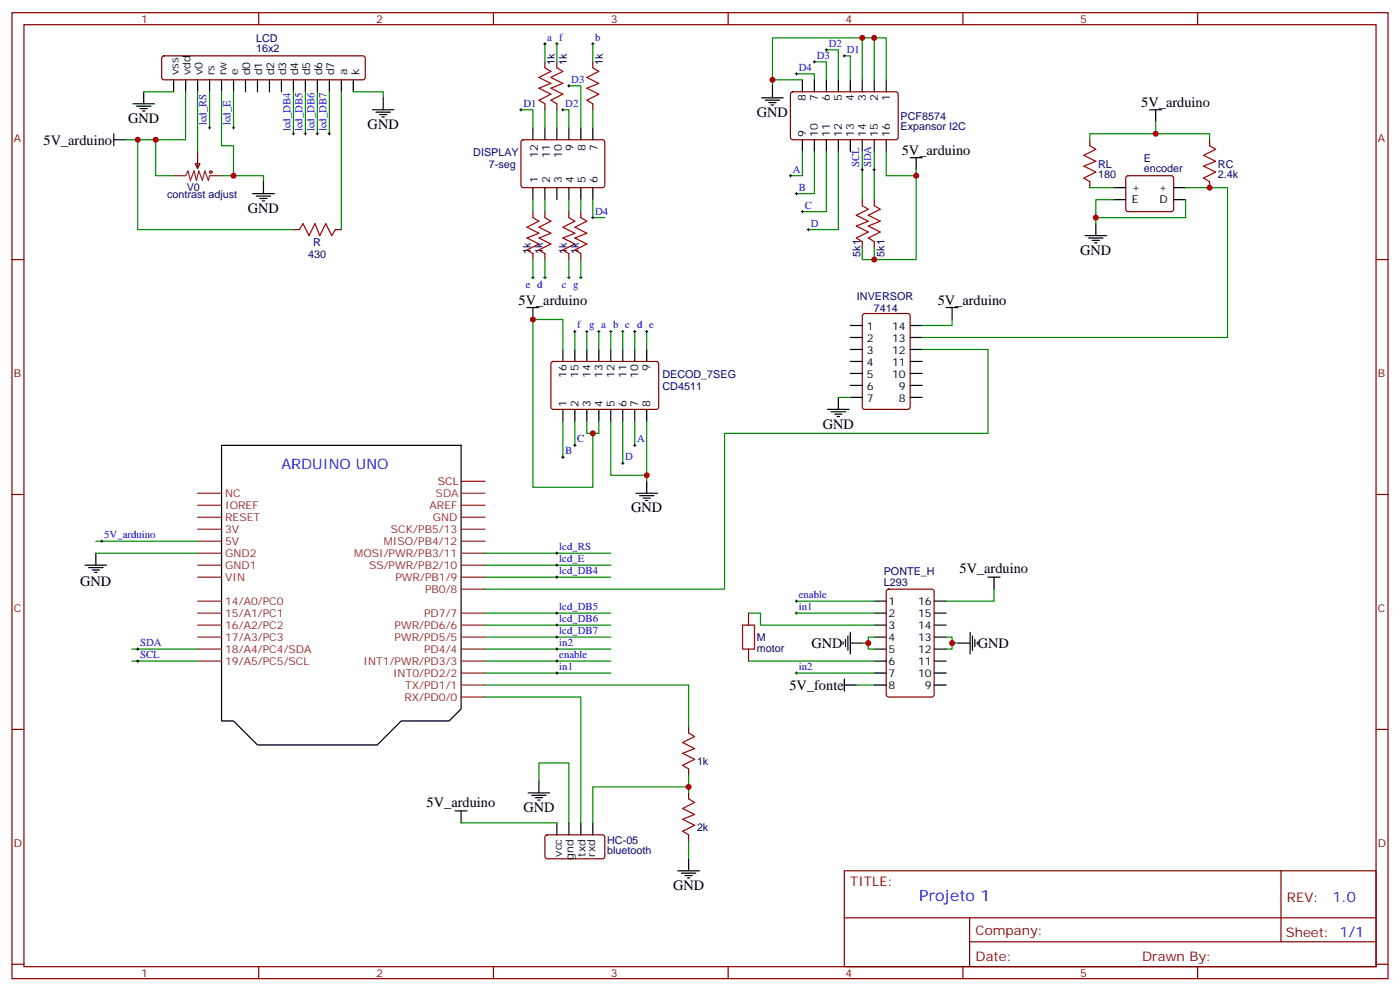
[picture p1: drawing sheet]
<svg xmlns="http://www.w3.org/2000/svg" width="412mm" height="292mm" viewBox="0 0 412 292" stroke-linecap="round" stroke-linejoin="round" font-family="sans-serif">
<g fill="none" stroke="#870000" stroke-width=".35">
<path d="M3.5 3.7h405.4v284.4h-405.4zM7.1 7.3h398.2v277.3h-398.2zM47.9 16.6l.4-.2h58.6l.5 .2 .2 .5v5.7l-.2 .5-.5 .2h-58.6l-.5-.2-.2-.5v-5.7zM76.2 3.7v3.6M145.3 3.7v3.6M160.5 18.2v1.8M164 18.2v1.8M174.6 18.2v1.8M214.5 3.7v3.6M283.6 3.7v3.6M352.8 3.7v3.6M160.5 30.6v1.7"/>
<path d="M164 30.6v1.7M174.6 30.6v1.7M233.1 27.2l.4-.2 30.7 .1 .4 .6-.1 13-.6 .4h-30.6l-.5-.7v-12.7zM57.5 48.2h1.4l-.7 1.4zM58.2 44.7v4.9M153.7 41.3l.5-.2 23.5 .1 .5 .6-.1 13-.7 .4h-23.5l-.4-.7v-12.7zM254 58.8v1.7M257.5 58.8v1.7M321 41.1v1.8M321 53.5v1.7M331.8 51.9l.5-.2h12.7l.5 .2 .2 .5v9.5l-.7 .4-13-.1-.4-.6v-9.2zM356.3 41.1v1.8"/>
<path d="M356.3 53.5v1.7M3.5 76.4h3.6M86.4 67.6h1.8M98.8 67.6h1.7M157 62.3v1.8M157 74.6v1.8M160.5 62.3v1.8M160.5 74.6v1.8M167.6 62.3v1.8M167.6 74.6v1.8M171.1 62.3v1.8M171.1 74.6v1.8"/>
<path d="M254 71.1v1.8M257.5 71.1v1.8M405.3 76.4h3.6M254.2 92.5l.5-.2h12.7l.7 .4v27.1l-.5 .7h-12.9l-.6-.5-.1-27zM162.5 106.6l.5-.2 30.6 .1 .4 .6v13l-.7 .4-30.6-.1-.4-.6v-12.7zM3.5 145.6h3.6M405.3 145.6h3.6M261.3 173.6l.5-.2h12.7l.6 .5 .1 30.6-.5 .6-12.9 .1-.7-.5v-30.6zM220.5 180.5v3.5M220.5 191.1v3.5M3.5 214.7h3.6M202.8 214v1.8"/>
<path d="M405.3 214.7h3.6M202.8 226.3v1.8M202.8 233.4v1.8M160.7 246l.5-.3 16.5 .1 .5 .7-.1 5.9-.7 .4-16.5-.1-.4-.6v-5.6zM202.8 245.7v1.8M248.7 256.3h156.6v28.3h-156.6zM377.3 256.4v20.8M248.7 270.2h156.5M285.6 277.2h119.6M285.6 270.2v14.1M3.5 283.8h3.6M76.2 284.6v3.5"/>
<path d="M145.3 284.6v3.5M214.5 284.6v3.5M283.6 284.6v3.5M352.8 284.6v3.5M405.3 283.8h3.6"/>
</g>
<g fill="none" stroke="#8c2424" stroke-width=".35">
<path d="M51.2 51.7h3.5l.7-1.4 .7 2.8 1-2.8 .8 2.8 .7-2.8 1 2.8 .7-2.8 1.1 2.8 .3-1.4h3.6M58.2 145.2h7.1M58.2 148.7h7.1M58.2 152.3h7.1M58.2 155.8h7.1M58.2 159.3h7.1M135.8 148.7h7.1M135.8 152.3h7.1M135.8 155.8h7.1M135.8 159.3h7.1M58.2 162.8h7.1M58.2 166.4h7.1"/>
<path d="M58.2 169.9h7.1M58.2 177h7.1M135.8 162.8h7.1M135.8 166.4h7.1M135.8 169.9h7.1M135.8 173.4h7.1M58.2 180.5h7.1M58.2 184h7.1M58.2 187.5h7.1M58.2 191.1h7.1M58.2 194.6h7.1M135.8 180.5h7.1"/>
<path d="M135.8 184h7.1M135.8 187.5h7.1M135.8 191.1h7.1M135.8 194.6h7.1M135.8 198.1h7.1M135.8 201.6h7.1M135.8 205.2h7.1"/>
</g>
<g fill="none" stroke="#000" stroke-width=".35">
<path d="M33.5 39.4v3.5M39.2 30.6h6.3M40.2 31.3h4.2M41.3 32h2.1M42 32.7h.7M42.3 27v3.6M51.2 23.5v3.5M54.7 23.5v3.5M58.2 23.5v3.5M61.7 23.5v3.5M65.3 23.5v3.5M68.8 23.5v3.5"/>
<path d="M72.3 23.5v3.5M75.8 23.5v3.5M79.4 23.5v3.5M82.9 23.5v3.5M86.4 23.5v3.5M90 23.5v3.5M93.5 23.5v3.5M97 23.5v3.5M100.5 23.5v3.5M104.1 23.5v3.5M109.7 32.3h6.4M110.8 33h4.2"/>
<path d="M111.8 33.7h2.1M112.5 34.4h.7M112.9 28.8v3.5M157 37.6v3.5M160.5 37.6v3.5M164 37.6v3.5M167.6 37.6v3.5M171.1 37.6v3.5M174.6 37.6v3.5M224.4 28.8h6.3M225.4 29.5h4.3M226.5 30.2h2.1"/>
<path d="M227.2 30.9h.7M227.5 25.3v3.5M236.4 23.5v3.5M239.9 23.5v3.5M243.4 23.5v3.5M246.9 23.5v3.5M250.5 23.5v3.5M254 23.5v3.5M257.5 23.5v3.5M261.1 23.5v3.5M338.7 32.3h3.5M340.4 32.3v3.5"/>
<path d="M33.5 41.1h3.5M74.4 57h6.4M75.5 57.7h4.2M76.6 58.4h2.1M77.3 59.1h.7M77.6 53.5v3.5M157 55.2v3.6M160.5 55.2v3.6M164 55.2v3.6M167.6 55.2v3.6M171.1 55.2v3.6M174.6 55.2v3.6"/>
<path d="M236.4 41.1v3.6M239.9 41.1v3.6M243.4 41.1v3.6M246.9 41.1v3.6M250.5 41.1v3.6M254 41.1v3.6M257.5 41.1v3.6M261.1 41.1v3.6M268.1 46.4h3.5M269.9 46.4v3.6M328.1 55.2h3.5M328.1 58.8h3.5"/>
<path d="M345.7 55.2h3.5M345.7 58.8h3.5M319.6 69.4h6.4M320.7 70.1h4.2M321.7 70.8h2.1M322.4 71.5h.7M322.8 65.8v3.6M155.2 90.5h3.5M157 90.5v3.6M250.5 95.8h3.5M250.5 99.3h3.5M268.1 95.8h3.5"/>
<path d="M268.1 99.3h3.5M278.7 90.5h3.5M280.5 90.5v3.6M165.8 102.9v3.5M169.3 102.9v3.5M172.9 102.9v3.5M176.4 102.9v3.5M179.9 102.9v3.5M183.4 102.9v3.5M187 102.9v3.5M190.5 102.9v3.5M246.9 117v3.5"/>
<path d="M250.5 117h3.5M250.5 113.5h3.5M250.5 102.9h3.5M250.5 109.9h3.5M250.5 106.4h3.5M268.1 117h3.5M268.1 113.5h3.5M268.1 102.9h3.5M268.1 109.9h3.5M268.1 106.4h3.5M65.3 131.1h70.5v77.6l-3.5 3.5h-14.1l-7.1 7.1h-35.3l-7-7.1h-3.5zM165.8 120.5v3.5"/>
<path d="M169.3 120.5v3.5M172.9 120.5v3.5M176.4 120.5v3.5M179.9 120.5v3.5M183.4 120.5v3.5M187 120.5v3.5M190.5 120.5v3.5M243.8 120.5h6.3M244.8 121.2h4.3M245.9 121.9h2.1M246.6 122.6h.7M187.3 145.2h6.4"/>
<path d="M188.4 145.9h4.2M189.4 146.6h2.2M190.1 147.3h.8M190.5 141.7v3.5M25 166.4h6.4M26.1 167.1h4.2M27.2 167.8h2.1M27.9 168.5h.7M28.2 162.8v3.6M257.5 177h3.6M275.2 177h3.5M291 169.9h3.6"/>
<path d="M292.8 169.9v3.5M248.4 188.9v.8M248.7 199.9v3.5M249.1 188.2v2.2M249.8 187.2v4.2M250.5 189.3h3.5M250.5 186.1v6.4M257.5 180.5h3.6M257.5 184h3.6M257.5 187.5h3.6M257.5 191.1h3.6M257.5 194.6h3.6"/>
<path d="M257.5 198.1h3.6M275.2 180.5h3.5M275.2 184h3.5M275.2 187.5h3.5M275.2 191.1h3.5M275.2 194.6h3.5M275.2 198.1h3.5M282.2 189.3h3.6M285.8 186.1v6.4M286.5 187.2v4.2M287.2 188.2v2.2M287.9 188.9v.8"/>
<path d="M248.7 201.6h3.5M257.5 201.6h3.6M275.2 201.6h3.5M134.1 238.7h3.5M135.8 238.7v3.5M155.6 233.4h6.3M156.6 234.1h4.3M157.7 234.8h2.1M158.4 235.5h.7M158.7 229.9v3.5M164 242.2v3.5M167.6 242.2v3.5"/>
<path d="M171.1 242.2v3.5M174.6 242.2v3.5M199.7 256.3h6.3M200.7 257h4.3M201.8 257.7h2.1M202.5 258.4h.7M202.8 252.8v3.5"/>
</g>
<path d="M135.8 141.7h7.1" fill="none" stroke="#900" stroke-width=".35"/>
<path d="M135.8 145.2h7.1" fill="none" stroke="#933" stroke-width=".35"/>
<g fill="none" stroke="#008700" stroke-width=".35">
<path d="M160.5 12.9v5.3M164 12.9v5.3M174.6 12.9v5.3M239.9 18.2h3.5v5.3M243.4 14.7h3.5v8.8M248.7 16.4h1.8v7.1M254 11.1v12.4M257.5 11.1v12.4M42.3 27h8.9M54.7 27v14.1h-17.7M58.2 27v17.7M61.7 27v10.6"/>
<path d="M65.3 27v15.9h3.5v8.8M68.8 27v10.6M86.4 27v12.4M90 27v12.4M93.5 27v12.4M97 27v12.4M100.5 27v40.6M104.1 27h8.8v1.8M153.5 32.3h3.5v5.3M160.5 32.3v5.3M164 32.3v5.3M165.8 32.3h1.8v5.3"/>
<path d="M167.6 25.3h3.5v12.3M174.6 32.3v5.3M227.5 23.5v-12.4h33.6v12.4M234.6 21.7h5.3v1.8M236.4 23.5h-8.9v1.8M340.4 35.8v3.6h-19.4v1.7M340.4 39.4h15.9v1.7M40.6 41.1v26.5h45.8M45.9 41.1v10.6h5.3M65.3 51.7h12.3v1.8M157 58.8v3.5M160.5 58.8v3.5"/>
<path d="M167.6 58.8v3.5M171.1 58.8v3.5M174.6 58.8v5.3h3.6M236.4 44.7v7h-3.6M239.9 44.7v12.3h-5.3M243.4 44.7v17.6h-7M246.9 44.7v22.9h-8.8M254 44.7v14.1M257.5 44.7v14.1M261.1 44.7v7h8.8v-1.7M269.9 51.7v24.7h-12.4v-3.5M321 55.2h7.1"/>
<path d="M328.1 58.8h-5.3v7M349.2 55.2h12.4v44.1h-90M349.2 58.8v5.3h-26.4M157 76.4v5.3M160.5 76.4v5.3M167.6 76.4v5.3M171.1 76.4v5.3M254 72.9v3.5h3.5M169.3 97.6v5.3M172.9 97.6v5.3M176.4 97.6v5.3M179.9 97.6v5.3"/>
<path d="M183.4 97.6v5.3M187 97.6v5.3M190.5 97.6v5.3M280.5 94.1v1.7h-8.9M165.8 102.9v-8.8h-8.8v49.3h17.6v-15.8M246.9 117h3.6M271.6 102.9h19.4v24.7h-77.6v45.8h-70.5M165.8 124v10.6M169.3 124v7.1M172.9 124v3.6h3.5v-3.6M179.9 124v15.9h10.6M183.4 124v12.4"/>
<path d="M187 124v7.1M190.5 124v17.7M28.2 159.3h30M28.2 162.8h30M142.9 162.8h37M142.9 166.4h37M142.9 169.9h37M234.6 177h22.9M292.8 173.4v3.6h-14.1M38.8 194.6h19.4M38.8 191.1h19.4M142.9 180.5h37"/>
<path d="M142.9 194.6h37M142.9 198.1h37M142.9 191.1h37M142.9 184h37M142.9 187.5h37M220.5 180.5h3.5v3.5h33.5M220.5 194.6h37M234.6 198.1h22.9M234.6 180.5h22.9M254 189.3h1.8M257.5 187.5h-1.7v3.6h1.7M278.7 187.5h1.8v1.8h1.7"/>
<path d="M280.5 189.3v1.8h-1.8M142.9 201.6h59.9v12.4M142.9 205.2h28.2v37M252.2 201.6h5.3M158.7 229.9v-5.3h8.9v17.6M202.8 231.6h-28.2v10.6M202.8 228.1v5.3M135.8 242.2h28.2M202.8 247.5v5.3"/>
</g>
<g fill="none" stroke="#a10000" stroke-width=".35">
<path d="M160.5 20l1.8 1-3.6 1.8 3.6 1.8-3.6 1.4 3.6 1.7-3.6 1.8 1.8 1.1M164 20l1.8 1-3.5 1.8 3.5 1.8-3.5 1.4 3.5 1.7-3.5 1.8 1.7 1.1M174.6 20l1.8 1-3.5 1.8 3.5 1.8-3.5 1.4 3.5 1.7-3.5 1.8 1.7 1.1M321 42.9l1.8 1.1-3.5 1.7 3.5 1.8-3.5 1.4 3.5 1.8-3.5 1.7 1.7 1.1M356.3 42.9l1.8 1.1-3.6 1.7 3.6 1.8-3.6 1.4 3.6 1.8-3.6 1.7 1.8 1.1M88.2 67.6l1.1-1.8 1.7 3.6 1.8-3.6 1.4 3.6 1.8-3.6 1.7 3.6 1.1-1.8M157 64.1l1.7 1-3.5 1.8 3.5 1.8-3.5 1.4 3.5 1.7-3.5 1.8 1.8 1M160.5 64.1l1.8 1-3.6 1.8 3.6 1.8-3.6 1.4 3.6 1.7-3.6 1.8 1.8 1M167.6 64.1l1.7 1-3.5 1.8 3.5 1.8-3.5 1.4 3.5 1.7-3.5 1.8 1.8 1M171.1 64.1l1.8 1-3.6 1.8 3.6 1.8-3.6 1.4 3.6 1.7-3.6 1.8 1.8 1M254 60.5l1.8 1.1-3.6 1.8 3.6 1.7-3.6 1.4 3.6 1.8-3.6 1.8 1.8 1M257.5 60.5l1.8 1.1-3.5 1.8 3.5 1.7-3.5 1.4 3.5 1.8-3.5 1.8 1.7 1"/>
<path d="M218.7 184h3.5v7.1h-3.5zM202.8 215.8l1.8 1-3.5 1.8 3.5 1.7-3.5 1.5 3.5 1.7-3.5 1.8 1.7 1M202.8 235.2l1.8 1-3.5 1.8 3.5 1.7-3.5 1.5 3.5 1.7-3.5 1.8 1.7 1"/>
<circle cx="62.1" cy="50.7" r=".35"/>
</g>
<g fill="none" stroke="#000" stroke-width=".29">
<path d="M160.2 12.9h.7M160.5 12.6v.7M163.7 12.9h.7M164 12.6v.7M174.3 12.9h.7M174.6 12.6v.7M239.5 18.2h.7M239.9 17.9v.7M243.1 14.7h.7M243.4 14.3v.7M248.4 16.4h.7M248.7 16.1v.7"/>
<path d="M61.4 37.6h.7M61.7 37.3v.7M68.4 37.6h.7M68.8 37.3v.7M86.1 39.4h.7M86.4 39v.7M89.6 39.4h.7M90 39v.7M93.1 39.4h.7M93.5 39v.7M96.7 39.4h.7M97 39v.7"/>
<path d="M153.1 32.3h.7M153.5 32v.7M165.5 32.3h.7M165.8 32v.7M167.2 25.3h.7M167.6 24.9v.7M234.2 21.7h.7M234.6 21.4v.7M232.5 51.7h.7M232.8 51.4v.7M234.2 57h.7M234.6 56.7v.7"/>
<path d="M253.6 50h.8M254 49.6v.7M257.2 50h.7M257.5 49.6v.7M174.3 64.1h.7M174.6 63.7v.7M236 62.3h.7M236.4 61.9v.8M237.8 67.6h.7M238.1 67.2v.7M156.6 81.7h.7M157 81.4v.7"/>
<path d="M160.2 81.7h.7M160.5 81.4v.7M167.2 81.7h.7M167.6 81.4v.7M169 97.6h.7M169.3 97.2v.7M170.7 81.7h.7M171.1 81.4v.7M172.5 97.6h.7M172.9 97.2v.7M176 97.6h.7M176.4 97.2v.7"/>
<path d="M179.6 97.6h.7M179.9 97.2v.7M183.1 97.6h.7M183.4 97.2v.7M186.6 97.6h.7M187 97.2v.7M190.1 97.6h.8M190.5 97.2v.7M165.5 134.6h.7M165.8 134.3v.7M169 131.1h.7M169.3 130.7v.7"/>
<path d="M183.1 136.4h.7M183.4 136v.7M186.6 131.1h.7M187 130.7v.7M29.6 159.3h.7M30 159v.7M163.7 162.8h.7M163.7 166.4h.7M163.7 169.9h.7M164 162.5v.7M164 166v.7M164 169.5v.8"/>
<path d="M234.2 177h.7M234.6 176.6v.7M40.2 191.1h.7M40.2 194.6h.7M40.6 190.7v.7M40.6 194.2v.7M163.7 191.1h.7M163.7 194.6h.7M163.7 198.1h.7M163.7 180.5h.7M163.7 184h.7M163.7 187.5h.7"/>
<path d="M164 180.1v.7M164 183.7v.7M164 187.2v.7M164 190.7v.7M164 194.2v.7M164 197.8v.7M234.2 198.1h.7M234.2 180.5h.7M234.6 180.1v.7M234.6 197.8v.7"/>
</g>
<g fill="#c00">
<circle cx="255.8" cy="189.3" r=".88"/>
<circle cx="280.5" cy="189.3" r=".88"/>
<circle cx="68.8" cy="51.7" r=".88"/>
<circle cx="45.9" cy="41.1" r=".88"/>
<circle cx="40.6" cy="41.1" r=".88"/>
<circle cx="356.3" cy="55.2" r=".88"/>
<circle cx="340.4" cy="39.4" r=".88"/>
<circle cx="322.8" cy="64.1" r=".88"/>
<circle cx="269.9" cy="51.7" r=".88"/>
<circle cx="257.5" cy="76.4" r=".88"/>
<circle cx="227.5" cy="23.5" r=".88"/>
<circle cx="257.5" cy="11.1" r=".88"/>
<circle cx="254" cy="11.1" r=".88"/>
<circle cx="157" cy="94.1" r=".88"/>
<circle cx="174.6" cy="127.6" r=".88"/>
<circle cx="190.5" cy="139.9" r=".88"/>
<circle cx="202.8" cy="231.6" r=".88"/>
</g>
<text font-size="4.6" fill="#00f" x="270.8" y="265.4">Projeto 1</text>
<g font-size="4.2">
<text x="223" y="34.4">GND</text>
<text x="336.2" y="31.6">5V_arduino</text>
<text x="37.7" y="36.2">GND</text>
<text x="108.3" y="38">GND</text>
<text x="12.8" y="42.6">5V_arduino</text>
<text x="265.6" y="45.7">5V_arduino</text>
<text x="73" y="62.7">GND</text>
<text x="318.2" y="75">GND</text>
<text x="152.8" y="89.8">5V_arduino</text>
<text x="276.2" y="89.8">5V_arduino</text>
<text x="242.4" y="126.2">GND</text>
<text x="185.9" y="150.8">GND</text>
<text x="23.6" y="172.5">GND</text>
<text x="282.6" y="168.7">5V_arduino</text>
<text x="239" y="190.7">GND</text>
<text x="288" y="190.7">GND</text>
<text x="232.6" y="203.1">5V_fonte</text>
<text x="125.7" y="237.5">5V_arduino</text>
<text x="154.2" y="239">GND</text>
<text x="198.3" y="262">GND</text>
</g>
<g font-size="4.2" fill="#00f">
<text x="82.9" y="138.1">ARDUINO UNO</text>
<text x="392.5" y="265.6">1.0</text>
</g>
<g font-size="3.9" fill="#800">
<text x="250.5" y="260.9">TITLE:</text>
<text x="379.1" y="265.6">REV:</text>
<text x="287.4" y="275.1">Company:</text>
<text x="378.7" y="275.7">Sheet: 1/1</text>
<text x="287.4" y="282.8">Date:</text>
<text x="336.4" y="282.9">Drawn By:</text>
</g>
<g font-size="3.2" fill="#800">
<text x="41.6" y="6.7">1</text>
<text x="110.8" y="6.7">2</text>
<text x="179.9" y="6.7">3</text>
<text x="249.1" y="6.7">4</text>
<text x="318.2" y="6.7">5</text>
<text x="4.1" y="41.8">A</text>
<text x="405.9" y="41.8">A</text>
<text x="4.1" y="111">B</text>
<text x="405.9" y="111">B</text>
<text x="4.1" y="180.1">C</text>
<text x="405.9" y="180.1">C</text>
<text x="4.1" y="249.3">D</text>
<text x="405.9" y="249.3">D</text>
<text x="41.6" y="287.5">1</text>
<text x="110.8" y="287.5">2</text>
<text x="179.9" y="287.5">3</text>
<text x="249.1" y="287.5">4</text>
<text x="318.2" y="287.5">5</text>
</g>
<g font-size="3.2" fill="#000080">
<text x="75.4" y="15.4">16x2</text>
<text x="75.4" y="12.3">LCD</text>
<text x="163.5" y="19.2" transform="rotate(-90 163.5 19.2)">1k</text>
<text x="167" y="19.2" transform="rotate(-90 167 19.2)">1k</text>
<text x="177.6" y="19.2" transform="rotate(-90 177.6 19.2)">1k</text>
<text x="265.3" y="35.3">PCF8574</text>
<text x="265.3" y="38.4">Expansor I2C</text>
<text x="139.4" y="45.9">DISPLAY</text>
<text x="336.9" y="47.6">E</text>
<text x="144" y="49.5">7-seg</text>
<text x="323.5" y="52.5">180</text>
<text x="323.5" y="49.4">RL</text>
<text x="336.9" y="50.7">encoder</text>
<text x="358.8" y="52.5">2.4k</text>
<text x="358.8" y="49.4">RC</text>
<text x="49.2" y="58.2">contrast adjust</text>
<text x="55" y="56.2">V0</text>
<text x="90.7" y="75.9">430</text>
<text x="92.3" y="72.3">R</text>
<text x="156.4" y="74.6" transform="rotate(-90 156.4 74.6)">1k</text>
<text x="159.9" y="74.6" transform="rotate(-90 159.9 74.6)">1k</text>
<text x="166.9" y="74.6" transform="rotate(-90 166.9 74.6)">1k</text>
<text x="170.5" y="74.6" transform="rotate(-90 170.5 74.6)">1k</text>
<text x="253.4" y="75.5" transform="rotate(-90 253.4 75.5)">5k1</text>
<text x="260.5" y="75.5" transform="rotate(-90 260.5 75.5)">5k1</text>
<text x="252.4" y="88.2">INVERSOR</text>
<text x="257.4" y="91.7">7414</text>
<text x="195.1" y="111.1">DECOD_7SEG</text>
<text x="195.2" y="114.7">CD4511</text>
<text x="260.3" y="172.4">L293</text>
<text x="260.3" y="169.3">PONTE_H</text>
<text x="223" y="191.8">motor</text>
<text x="223" y="188.7">M</text>
<text x="205.3" y="225.3">1k</text>
<text x="205.3" y="244.7">2k</text>
<text x="178.9" y="251.5">bluetooth</text>
<text x="178.9" y="248.4">HC-05</text>
</g>
<g font-size="3.2" fill="#00f">
<text x="161.2" y="12">a f</text>
<text x="175.3" y="12">b</text>
<text x="240.6" y="17.3">D3</text>
<text x="244.1" y="13.8">D2</text>
<text x="249.4" y="15.6">D1</text>
<text x="235.3" y="20.8">D4</text>
<text x="168.3" y="24.4">D3</text>
<text x="154.2" y="31.4">D1</text>
<text x="166.5" y="31.4">D2</text>
<text x="60.9" y="36.9" transform="rotate(-90 60.9 36.9)">lcd_RS</text>
<text x="67.9" y="36.9" transform="rotate(-90 67.9 36.9)">lcd_E</text>
<text x="85.5" y="38.7" transform="rotate(-90 85.5 38.7)">lcd_DB4</text>
<text x="89.1" y="38.7" transform="rotate(-90 89.1 38.7)">lcd_DB5</text>
<text x="92.6" y="38.7" transform="rotate(-90 92.6 38.7)">lcd_DB6</text>
<text x="96.1" y="38.7" transform="rotate(-90 96.1 38.7)">lcd_DB7</text>
<text x="233.5" y="50.8">A</text>
<text x="253.1" y="49.2" transform="rotate(-90 253.1 49.2)">SCL</text>
<text x="256.6" y="49.2" transform="rotate(-90 256.6 49.2)">SDA</text>
<text x="235.3" y="56.1">B</text>
<text x="175.3" y="63.2">D4</text>
<text x="237.1" y="61.4">C</text>
<text x="238.8" y="66.7">D</text>
<text x="154.9" y="84.8">e d</text>
<text x="165.5" y="84.8">c g</text>
<text x="170" y="96.7">f</text>
<text x="173.6" y="96.7">g a b c d e</text>
<text x="170" y="130.2">C</text>
<text x="187.7" y="130.2">A</text>
<text x="166.5" y="133.7">B</text>
<text x="184.1" y="135.5">D</text>
<text x="30.7" y="158.4">5V_arduino</text>
<text x="164.7" y="162">lcd_RS</text>
<text x="164.7" y="165.5">lcd_E</text>
<text x="164.7" y="169">lcd_DB4</text>
<text x="164.7" y="179.6">lcd_DB5</text>
<text x="235.3" y="176.1">enable</text>
<text x="235.3" y="179.6">in1</text>
<text x="164.7" y="183.1">lcd_DB6</text>
<text x="41.3" y="190.2">SDA</text>
<text x="164.7" y="186.7">lcd_DB7</text>
<text x="164.7" y="190.2">in2</text>
<text x="41.3" y="193.7">SCL</text>
<text x="164.7" y="193.7">enable</text>
<text x="164.7" y="197.2">in1</text>
<text x="235.3" y="197.2">in2</text>
</g>
<g font-size="3.2">
<text x="52.6" y="22.2" transform="rotate(-90 52.6 22.2)">vss</text>
<text x="56.1" y="22.2" transform="rotate(-90 56.1 22.2)">vdd</text>
<text x="59.6" y="22.2" transform="rotate(-90 59.6 22.2)">v0</text>
<text x="63.1" y="22.2" transform="rotate(-90 63.1 22.2)">rs</text>
<text x="66.7" y="22.2" transform="rotate(-90 66.7 22.2)">rw</text>
<text x="70.2" y="22.2" transform="rotate(-90 70.2 22.2)">e</text>
<text x="73.7" y="22.2" transform="rotate(-90 73.7 22.2)">d0</text>
<text x="77.3" y="22.2" transform="rotate(-90 77.3 22.2)">d1</text>
<text x="80.8" y="22.2" transform="rotate(-90 80.8 22.2)">d2</text>
<text x="84.3" y="22.2" transform="rotate(-90 84.3 22.2)">d3</text>
<text x="87.8" y="22.2" transform="rotate(-90 87.8 22.2)">d4</text>
<text x="91.4" y="22.2" transform="rotate(-90 91.4 22.2)">d5</text>
<text x="94.9" y="22.2" transform="rotate(-90 94.9 22.2)">d6</text>
<text x="98.4" y="22.2" transform="rotate(-90 98.4 22.2)">d7</text>
<text x="102.3" y="22.1" transform="rotate(-90 102.3 22.1)">a</text>
<text x="105.8" y="22.1" transform="rotate(-90 105.8 22.1)">k</text>
<text x="237.4" y="29.7" transform="rotate(-90 237.4 29.7)">8</text>
<text x="240.9" y="29.7" transform="rotate(-90 240.9 29.7)">7</text>
<text x="244.5" y="29.7" transform="rotate(-90 244.5 29.7)">6</text>
<text x="248" y="29.7" transform="rotate(-90 248 29.7)">5</text>
<text x="251.5" y="29.7" transform="rotate(-90 251.5 29.7)">4</text>
<text x="255.1" y="29.7" transform="rotate(-90 255.1 29.7)">3</text>
<text x="258.6" y="29.7" transform="rotate(-90 258.6 29.7)">2</text>
<text x="262.1" y="29.7" transform="rotate(-90 262.1 29.7)">1</text>
<text x="237.4" y="40.4" transform="rotate(-90 237.4 40.4)">9</text>
<text x="240.9" y="40.4" transform="rotate(-90 240.9 40.4)">10</text>
<text x="244.5" y="40.4" transform="rotate(-90 244.5 40.4)">11</text>
<text x="248" y="40.4" transform="rotate(-90 248 40.4)">12</text>
<text x="251.5" y="40.4" transform="rotate(-90 251.5 40.4)">13</text>
<text x="255.1" y="40.4" transform="rotate(-90 255.1 40.4)">14</text>
<text x="258.6" y="40.4" transform="rotate(-90 258.6 40.4)">15</text>
<text x="262.1" y="40.4" transform="rotate(-90 262.1 40.4)">16</text>
<text x="158.4" y="46.5" transform="rotate(-90 158.4 46.5)">12</text>
<text x="161.9" y="46.5" transform="rotate(-90 161.9 46.5)">11</text>
<text x="165.5" y="46.5" transform="rotate(-90 165.5 46.5)">10</text>
<text x="169" y="44.5" transform="rotate(-90 169 44.5)">9</text>
<text x="172.5" y="44.5" transform="rotate(-90 172.5 44.5)">8</text>
<text x="176" y="44.5" transform="rotate(-90 176 44.5)">7</text>
<text x="158.4" y="53.9" transform="rotate(-90 158.4 53.9)">1</text>
<text x="161.9" y="53.9" transform="rotate(-90 161.9 53.9)">2</text>
<text x="165.5" y="53.9" transform="rotate(-90 165.5 53.9)">3</text>
<text x="169" y="53.9" transform="rotate(-90 169 53.9)">4</text>
<text x="172.5" y="53.9" transform="rotate(-90 172.5 53.9)">5</text>
<text x="176" y="53.9" transform="rotate(-90 176 53.9)">6</text>
<text x="333.4" y="56.3">+</text>
<text x="333.4" y="59.8">E</text>
<text x="341.4" y="56.3">+</text>
<text x="341.5" y="59.8">D</text>
<text x="255.3" y="97.2">1</text>
<text x="255.3" y="100.8">2</text>
<text x="262.8" y="100.8">13</text>
<text x="262.8" y="97.2">14</text>
<text x="255.3" y="104.3">3</text>
<text x="255.3" y="107.8">4</text>
<text x="262.8" y="107.8">11</text>
<text x="262.8" y="104.3">12</text>
<text x="166.9" y="111.1" transform="rotate(-90 166.9 111.1)">16</text>
<text x="170.4" y="111.1" transform="rotate(-90 170.4 111.1)">15</text>
<text x="173.9" y="111.1" transform="rotate(-90 173.9 111.1)">14</text>
<text x="177.4" y="111.1" transform="rotate(-90 177.4 111.1)">13</text>
<text x="181" y="111.1" transform="rotate(-90 181 111.1)">12</text>
<text x="184.5" y="111.1" transform="rotate(-90 184.5 111.1)">11</text>
<text x="188" y="111.1" transform="rotate(-90 188 111.1)">10</text>
<text x="191.6" y="109.1" transform="rotate(-90 191.6 109.1)">9</text>
<text x="255.3" y="111.3">5</text>
<text x="262.8" y="111.3">10</text>
<text x="166.9" y="119.8" transform="rotate(-90 166.9 119.8)">1</text>
<text x="170.4" y="119.8" transform="rotate(-90 170.4 119.8)">2</text>
<text x="173.9" y="119.8" transform="rotate(-90 173.9 119.8)">3</text>
<text x="177.4" y="119.8" transform="rotate(-90 177.4 119.8)">4</text>
<text x="181" y="119.8" transform="rotate(-90 181 119.8)">5</text>
<text x="184.5" y="119.8" transform="rotate(-90 184.5 119.8)">6</text>
<text x="188" y="119.8" transform="rotate(-90 188 119.8)">7</text>
<text x="191.6" y="119.8" transform="rotate(-90 191.6 119.8)">8</text>
<text x="255.3" y="114.9">6</text>
<text x="255.3" y="118.4">7</text>
<text x="264.8" y="118.4">8</text>
<text x="264.8" y="114.9">9</text>
<text x="261.8" y="178">1</text>
<text x="270.4" y="178">16</text>
<text x="261.8" y="181.5">2</text>
<text x="261.8" y="185.1">3</text>
<text x="270.4" y="181.5">15</text>
<text x="270.4" y="185.1">14</text>
<text x="261.8" y="188.6">4</text>
<text x="270.4" y="188.6">13</text>
<text x="261.8" y="192.1">5</text>
<text x="261.8" y="195.7">6</text>
<text x="270.4" y="192.1">12</text>
<text x="270.4" y="195.7">11</text>
<text x="261.8" y="199.2">7</text>
<text x="261.8" y="202.7">8</text>
<text x="270.4" y="199.2">10</text>
<text x="272.4" y="202.7">9</text>
<text x="165.5" y="252.2" transform="rotate(-90 165.5 252.2)">vcc</text>
<text x="169" y="253" transform="rotate(-90 169 253)">gnd</text>
<text x="172.5" y="252.2" transform="rotate(-90 172.5 252.2)">txd</text>
<text x="175.3" y="252.3" transform="rotate(-90 175.3 252.3)">rxd</text>
</g>
<text font-size="3.2" fill="#900" x="129" y="142.7">SCL</text>
<g font-size="3.2" fill="#8d2323">
<text x="66.3" y="146.3">NC</text>
<text x="66.3" y="149.8">IOREF</text>
<text x="126.6" y="149.8">AREF</text>
<text x="66.3" y="153.3">RESET</text>
<text x="127.5" y="153.3">GND</text>
<text x="66.3" y="156.8">3V</text>
<text x="66.3" y="160.4">5V</text>
<text x="113.1" y="160.4">MISO/PB4/12</text>
<text x="115.2" y="156.8">SCK/PB5/13</text>
<text x="66.3" y="163.9">GND2</text>
<text x="66.3" y="167.4">GND1</text>
<text x="104.4" y="163.9">MOSI/PWR/PB3/11</text>
<text x="108.7" y="167.4">SS/PWR/PB2/10</text>
<text x="66.3" y="171">VIN</text>
<text x="116.5" y="171">PWR/PB1/9</text>
<text x="66.3" y="178">14/A0/PC0</text>
<text x="125.2" y="174.5">PB0/8</text>
<text x="66.3" y="181.5">15/A1/PC1</text>
<text x="66.3" y="185.1">16/A2/PC2</text>
<text x="116.2" y="185.1">PWR/PD6/6</text>
<text x="124.9" y="181.5">PD7/7</text>
<text x="66.3" y="188.6">17/A3/PC3</text>
<text x="116.2" y="188.6">PWR/PD5/5</text>
<text x="66.3" y="192.1">18/A4/PC4/SDA</text>
<text x="66.3" y="195.7">19/A5/PC5/SCL</text>
<text x="107.1" y="195.7">INT1/PWR/PD3/3</text>
<text x="124.9" y="192.1">PD4/4</text>
<text x="115.8" y="199.2">INT0/PD2/2</text>
<text x="119.4" y="202.7">TX/PD1/1</text>
<text x="119.1" y="206.2">RX/PD0/0</text>
</g>
<text font-size="3.2" fill="#933" x="128.3" y="146.3">SDA</text>
</svg>
